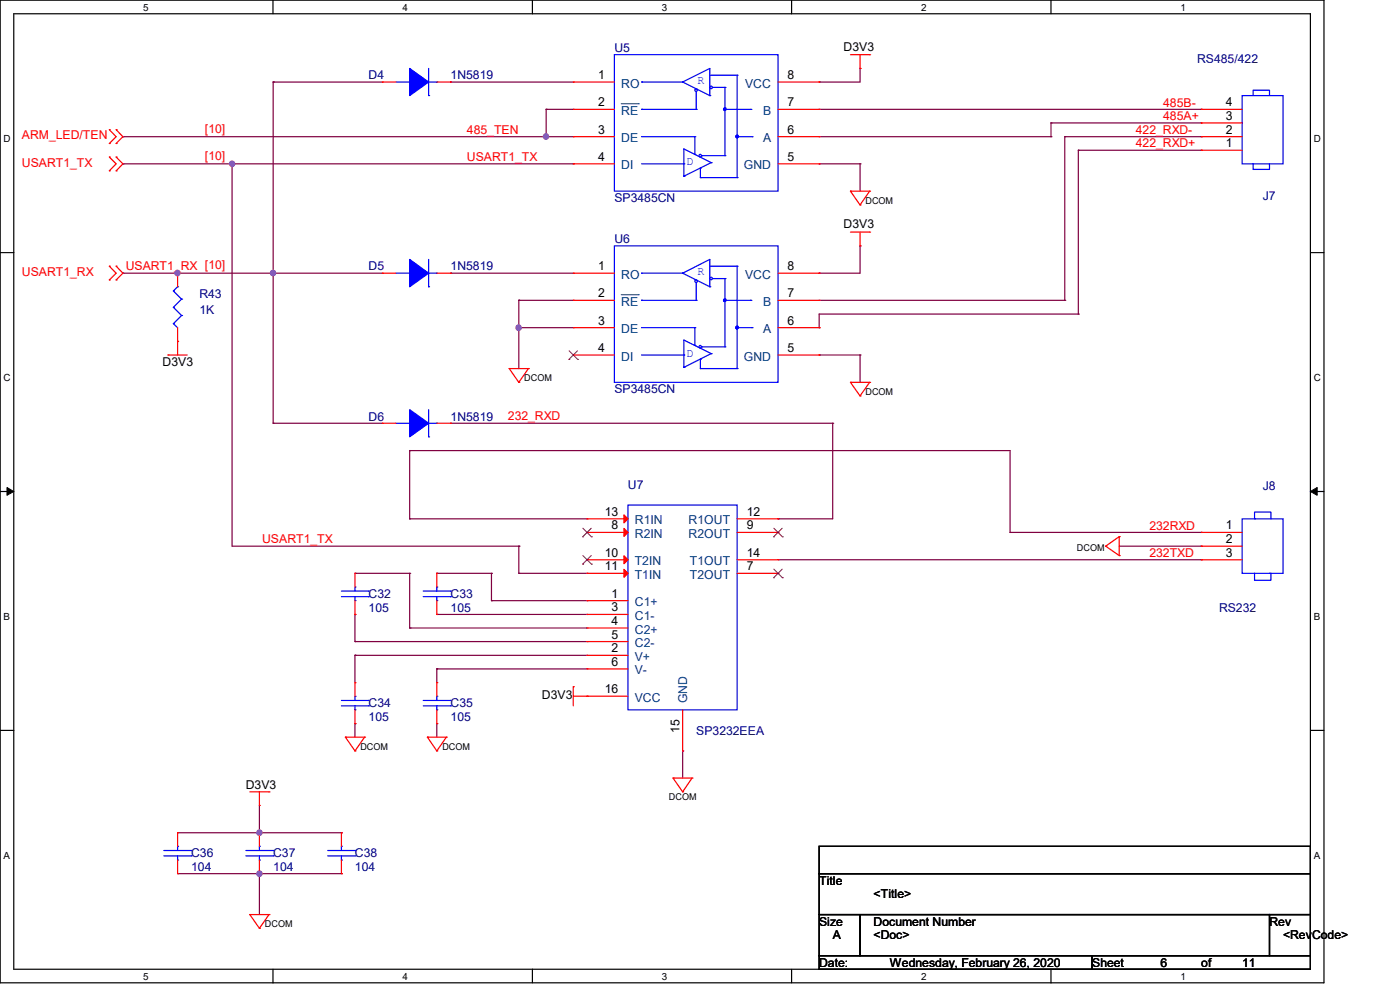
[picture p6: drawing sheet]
<svg xmlns="http://www.w3.org/2000/svg" width="297mm" height="210mm" viewBox="0 0 297 210" stroke-linecap="round" stroke-linejoin="round" font-family="sans-serif">
<path d="M0 0h280.9v208.5h-280.9zM2.9 2.9h275.1v202.7h-275.1z" fill="none" stroke="#000" stroke-width=".25"/>
<g fill="#fff">
<path d="M30.4 .3h1.1v2.4h-1.1z"/>
<path d="M30.4 205.9h1.1v2.3h-1.1z"/>
</g>
<path d="M57.9 0v2.9M57.9 205.6v2.9" fill="none" stroke="#000" stroke-width=".25"/>
<g fill="#fff">
<path d="M85.4 .3h1.1v2.4h-1.1z"/>
<path d="M85.4 205.9h1.1v2.3h-1.1z"/>
</g>
<path d="M112.9 0v2.9M112.9 205.6v2.9" fill="none" stroke="#000" stroke-width=".25"/>
<g fill="#fff">
<path d="M140.4 .3h1.2v2.4h-1.2z"/>
<path d="M140.4 205.9h1.2v2.3h-1.2z"/>
</g>
<path d="M167.9 0v2.9M167.9 205.6v2.9" fill="none" stroke="#000" stroke-width=".25"/>
<g fill="#fff">
<path d="M195.4 .3h1.2v2.4h-1.2z"/>
<path d="M195.4 205.9h1.2v2.3h-1.2z"/>
</g>
<path d="M223 0v2.9M223 205.6v2.9" fill="none" stroke="#000" stroke-width=".25"/>
<g fill="#fff">
<path d="M250.4 .3h1.2v2.4h-1.2z"/>
<path d="M250.4 205.9h1.2v2.3h-1.2z"/>
<path d="M.8 28.2h1.4v2.4h-1.4z"/>
<path d="M278.7 28.2h1.5v2.4h-1.5z"/>
<path d="M.8 78.9h1.4v2.3h-1.4z"/>
<path d="M278.7 78.9h1.5v2.3h-1.5z"/>
</g>
<path d="M0 53.6h2.9M278 53.6h2.9" fill="none" stroke="#000" stroke-width=".25"/>
<g fill="#fff">
<path d="M.8 129.6h1.3v2.3h-1.3z"/>
<path d="M278.7 129.6h1.4v2.3h-1.4z"/>
</g>
<path d="M0 104.3h2.9M278 104.3h2.9" fill="none" stroke="#000" stroke-width=".25"/>
<path d="M1.5 103.4l1.4 .9-1.4 .8zM278 104.3l1.4-.9v1.7z" fill="#000" stroke="#000" stroke-width=".21"/>
<g fill="#fff">
<path d="M.8 180.3h1.3v2.3h-1.3z"/>
<path d="M278.7 180.3h1.4v2.3h-1.4z"/>
</g>
<path d="M0 154.9h2.9M278 154.9h2.9M173.8 179.5h104.2v5.8h-104.2zM173.8 185.3h104.2v8.7h-104.2zM173.8 194h8.7v8.7h-8.7zM182.5 194h86.8v8.7h-86.8zM269.3 194h8.7v8.7h-8.7zM173.8 202.7h57.9v2.9h-57.9zM231.7 202.7h46.3v2.9h-46.3z" fill="none" stroke="#000" stroke-width=".25"/>
<g fill="none" stroke="#800040" stroke-width=".25">
<path d="M58 17.4h.1M58 17.4v72.4M58 17.4h23.1M95.6 17.4h.1M95.6 17.4h26M173.8 17.4h.1M182.5 14.5h.1M182.5 14.5v2.9h-8.7M26.1 29h.1M26.1 34.8h.1M26.1 29h95.5M26.1 34.8h95.5"/>
<path d="M49.2 34.8h.1M49.2 34.8v81.1h60.9M115.9 23.2h.1M115.9 29h.1M115.9 23.2h5.7M115.9 23.2v5.8M121.6 34.8h.1M173.8 34.8h.1M173.8 23.2h81M173.8 29h49.2M173.8 34.8h8.7M182.5 34.8h.1"/>
<path d="M182.5 34.8v5.8M223 29h.1M223 26.1h.1M223 26.1v2.9M223 26.1h31.8M225.9 29h.1M225.9 29h28.9M225.9 29v34.7M228.8 31.9h.1M228.8 31.9v34.7M228.8 31.9h26M254.8 23.2h.1"/>
<path d="M254.8 26.1h.1M254.8 29h.1M254.8 31.9h.1M26.1 58h.1M26.1 58h55M37.7 58h.1M58 58h.1M95.6 58h.1M95.6 58h26M173.8 58h.1M182.5 52.2h.1M182.5 52.2v5.8h-8.7"/>
<path d="M110.1 63.7h.1M110.1 69.5h.1M110.1 63.7h11.5M110.1 63.7v14.5M110.1 69.5h11.5M173.8 69.5h.1M173.8 75.3h.1M173.8 63.7h52.1M173.8 75.3h8.7M182.5 75.3h.1M182.5 75.3v5.8M225.9 63.7h.1"/>
<path d="M228.8 66.6h.1M228.8 66.6h-55v2.9M58 89.8h.1M58 89.8h23.1M86.9 95.6h.1M86.9 95.6v14.5M86.9 95.6h127.4v17.3M95.6 89.8h.1M95.6 89.8h81.1M176.7 89.8h.1M176.7 89.8v20.3h-11.6M86.9 110.1h.1"/>
<path d="M86.9 110.1h37.6M110.1 115.9h.1M110.1 115.9v5.7M165.1 110.1h.1M165.1 118.7h89.7M214.3 112.9h.1M214.3 112.9h40.5M237.4 115.9h17.4M254.8 118.7h.1M254.8 112.9h.1M254.8 115.9h.1M75.3 121.6h.1"/>
<path d="M75.3 130.3h.1M75.3 136.1h.1M75.3 139h.1M75.3 121.6h11.6M75.3 130.3v5.8M75.3 139v5.8M75.3 136.1h49.2M75.3 139h49.2M86.9 121.6h.1M86.9 133.2h.1M86.9 121.6v11.6M86.9 133.2h37.6"/>
<path d="M92.7 121.6h.1M92.7 130.3h.1M92.7 121.6h11.6M92.7 130.3h31.8M104.3 121.6h.1M104.3 127.4h.1M104.3 121.6v5.8M104.3 127.4h20.2M110.1 121.6h.1M110.1 121.6h14.4M75.3 153.5h.1M75.3 153.5v2.9"/>
<path d="M92.7 141.9h.1M92.7 153.5h.1M92.7 141.9v2.9M92.7 153.5v2.9M92.7 141.9h31.8M144.8 159.3h.1M144.8 159.3v5.8M37.7 176.7h34.7M55 176.7h.1M55 170.9v5.8M72.4 176.7h.1M37.7 185.3h34.7"/>
<path d="M55 185.3h.1M55 185.3v8.7M72.4 185.3h.1"/>
</g>
<g fill="#f0f" stroke="#f0f" stroke-width=".25">
<circle cx="57.9" cy="57.9" r=".56"/>
<circle cx="115.8" cy="29" r=".56"/>
<circle cx="49.2" cy="34.8" r=".56"/>
<circle cx="37.6" cy="57.9" r=".56"/>
<circle cx="110" cy="69.5" r=".56"/>
<circle cx="55" cy="176.6" r=".56"/>
<circle cx="55" cy="185.3" r=".56"/>
</g>
<g fill="none" stroke="#f00" stroke-width=".25">
<path d="M81.1 17.4h.1M81.1 17.4h2.9M92.7 17.4h2.9M95.6 17.4h.1M121.6 17.4h.1M121.6 17.4h8.7M165.1 17.4h8.7M173.8 17.4h.1M180.4 11.6h4.1M182.5 14.5h.1M182.5 11.6v2.9M184.5 11.6h.1"/>
<path d="M23.2 27.5h.1M23.2 30.4h.1M23.2 33.3h.1M23.2 36.2h.1M23.2 27.5l1.4 1.5-1.4 1.4M23.2 33.3l1.4 1.5-1.4 1.4M24.6 30.4h.1M24.6 27.5h.1M24.6 36.2h.1M24.6 33.3h.1M24.6 27.5l1.5 1.5-1.5 1.4M24.6 33.3l1.5 1.5-1.5 1.4"/>
<path d="M121.6 23.2h.1M121.6 29h.1M121.6 34.8h.1M121.6 29h8.7M121.6 23.2h8.7M121.6 34.8h8.7M165.1 29h8.7M165.1 23.2h8.7M165.1 34.8h8.7M173.8 34.8h.1M173.8 29h.1M173.8 23.2h.1"/>
<path d="M254.8 31.9h.1M254.8 29h.1M254.8 26.1h.1M254.8 23.2h.1M254.8 31.9h8.7M254.8 29h8.7M254.8 26.1h8.7M254.8 23.2h8.7M23.2 56.5h.1M23.2 59.4h.1M23.2 56.5l1.4 1.5-1.4 1.4M24.6 59.4h.1"/>
<path d="M24.6 56.5h.1M24.6 56.5l1.5 1.5-1.5 1.4M37.7 58h.1M37.7 58v2.8M81.1 58h.1M81.1 58h2.9M92.7 58h2.9M95.6 58h.1M121.6 58h.1M121.6 58h8.7M165.1 58h8.7M173.8 58h.1"/>
<path d="M180.4 40.6h.1M180.4 40.6l2.1 2.9M180.4 40.6h4.1M180.4 49.2h4.1M182.5 43.5h.1M182.5 52.2h.1M182.5 49.2v3M184.5 40.6h.1M184.5 49.2h.1M184.5 40.6l-2 2.9M35.6 75.3h.1M35.6 75.3h4.1"/>
<path d="M37.7 72.4h.1M37.7 69.5v5.8M108 78.2h.1M108 78.2l2.1 2.9M108 78.2h4.1M112.1 78.2h.1M112.1 78.2l-2 2.9M121.6 63.7h.1M121.6 69.5h.1M121.6 75.3h.1M121.6 75.3h8.7M121.6 63.7h8.7"/>
<path d="M121.6 69.5h8.7M165.1 75.3h8.7M165.1 63.7h8.7M165.1 69.5h8.7M173.8 75.3h.1M173.8 69.5h.1M173.8 63.7h.1M81.1 89.8h.1M81.1 89.8h2.9M92.7 89.8h2.9M95.6 89.8h.1M110.1 81.1h.1"/>
<path d="M180.4 81.1h.1M180.4 81.1l2.1 2.9M180.4 81.1h4.1M182.5 84h.1M184.5 81.1h.1M184.5 81.1l-2 2.9M124.5 110.1h.1M124.5 112.9h.1M124.5 118.7h.1M124.5 110.1h8.7M124.5 112.9h8.7M124.5 118.7h8.7"/>
<path d="M156.4 110.1h8.7M156.4 112.9h8.7M156.4 118.7h8.7M165.1 110.1h.1M165.1 112.9h.1M165.1 118.7h.1M234.6 115.9h.1M234.6 115.9l2.8 2M237.4 113.8h.1M237.4 117.9h.1M237.4 113.8l-2.8 2.1M237.4 113.8v4.1"/>
<path d="M254.8 112.9h.1M254.8 115.9h.1M254.8 118.7h.1M254.8 112.9h8.7M254.8 118.7h8.7M254.8 115.9h8.7M75.3 121.6h.1M75.3 130.3h.1M75.3 121.6v2.9M75.3 127.4v2.9M92.7 121.6h.1M92.7 130.3h.1"/>
<path d="M92.7 121.6v2.9M92.7 127.4v2.9M124.5 121.6h.1M124.5 127.4h.1M124.5 130.3h.1M124.5 133.2h.1M124.5 136.1h.1M124.5 139h.1M124.5 121.6h8.7M124.5 127.4h8.7M124.5 130.3h8.7M124.5 133.2h8.7"/>
<path d="M124.5 136.1h8.7M124.5 139h8.7M156.4 121.6h8.7M165.1 121.6h.1M73.3 156.4h.1M73.3 156.4l2 2.9M73.3 156.4h4M75.3 159.3h.1M75.3 144.8h.1M75.3 153.5h.1M75.3 144.8v2.9M75.3 150.6v2.9"/>
<path d="M77.3 156.4h.1M77.3 156.4l-2 2.9M90.7 156.4h.1M90.7 156.4h4M90.7 156.4l2 2.9M92.7 159.3h.1M92.7 144.8h.1M92.7 153.5h.1M92.7 144.8v2.9M92.7 150.6v2.9M94.7 156.4h.1M94.7 156.4l-2 2.9"/>
<path d="M121.6 145.7h.1M121.6 147.7h11.6M121.6 145.7v4M124.5 147.7h.1M124.5 141.9h.1M124.5 141.9h8.7M144.8 159.3h.1M144.8 150.6v8.7M37.7 176.7h.1M37.7 176.7v2.8M53 168h4.1M55 170.9h.1"/>
<path d="M55 176.7h.1M55 168v2.9M55 176.7v2.8M57.1 168h.1M72.4 176.7h.1M72.4 176.7v2.8M142.8 165.1h.1M142.8 165.1l2 2.9M142.8 165.1h4M144.8 168h.1M146.8 165.1h.1M146.8 165.1l-2 2.9"/>
<path d="M37.7 185.3h.1M37.7 182.5v2.8M53 194h.1M53 194l2 2.9M53 194h4.1M55 196.9h.1M55 185.3h.1M55 182.5v2.8M57.1 194h.1M57.1 194l-2.1 2.9M72.4 185.3h.1M72.4 182.5v2.8"/>
</g>
<g fill="none" stroke="#00f" stroke-width=".25">
<path d="M84 17.4h2.9M86.9 17.4h.1M90.9 14.5v5.8M90.9 17.4h1.8M92.7 17.4h.1M130.3 11.6h34.8v29h-34.8zM136.1 17.4h.1M136.1 17.4h8.7M144.8 17.4h.1M144.8 17.4l5.8-2.9v5.8M144.8 17.4l5.8 2.9M147.7 19.4v3.8"/>
<path d="M150.6 16h5.8M151.2 18.5h2.6M153.8 18.5h.1M153.8 18.5v4.4M156.4 16h.1M156.4 16v12.7M90.9 20.3h.1M136.1 23.2h.1M136.1 23.2h11.6M136.1 29h11.3M136.1 34.8h9M145.1 37.4h.1"/>
<path d="M145.1 34.8h.1M147.4 29h.1M147.4 32.8h.1M147.4 29v3.8M147.7 23.2h.1M148.6 37.7h.1M148.6 35.6h.1M148.6 35.6v2.1M148.6 37.7h7.8M148.8 33h.1M148.8 33h5M150.6 20.3h.1"/>
<path d="M150.9 34.5h.1M150.9 34.5l-5.8-2.9v5.8M150.9 34.5l-5.8 2.9M153.8 22.9h.1M153.8 33h.1M153.8 23.5v9.5M154.1 23.2h5.2M156.4 28.7h.1M156.4 37.7h.1M156.4 29.3v8.4M156.7 29h2.9M159.3 23.2h.1"/>
<path d="M159.6 29h.1M263.5 20.3h8.7v14.5h-8.7zM265.9 20.3v-1.2h3.4v1.2M265.9 34.8v1.1h3.4v-1.1M84 58h2.9M86.9 58h.1M90.9 58h1.8M90.9 55v5.8M92.7 58h.1M130.3 52.2h34.8v28.9h-34.8zM136.1 58h.1M136.1 58h8.7"/>
<path d="M144.8 58h.1M144.8 58l5.8-3v5.8M144.8 58l5.8 2.8M147.7 59.9v3.8M150.6 56.5h5.8M151.2 59.1h2.6M153.8 59.1h.1M153.8 59.1v4.4M156.4 56.5h.1M156.4 56.5v12.7M36.8 68.7h.1M36.8 65.2h.1"/>
<path d="M36.8 61.7h.1M36.8 68.7l.9 .8M36.8 65.2l1.7 1.7M36.8 61.7l1.7 1.8M37.7 60.8h.1M37.7 60.8l-.9 .9M38.5 66.9h.1M38.5 63.5h.1M38.5 66.9l-1.7 1.8M38.5 63.5l-1.7 1.7M90.9 60.8h.1M136.1 63.7h.1"/>
<path d="M136.1 63.7h11.6M136.1 69.5h11.3M136.1 75.3h9M145.1 77.9h.1M145.1 75.3h.1M147.4 69.5h.1M147.4 73.3h.1M147.4 69.5v3.8M147.7 63.7h.1M148.6 78.2h.1M148.6 76.2h.1M148.6 78.2h7.8"/>
<path d="M148.6 76.2v2M148.8 73.6h.1M148.8 73.6h5M150.6 60.8h.1M150.9 75h.1M150.9 75l-5.8-2.9v5.8M150.9 75l-5.8 2.9M153.8 63.5h.1M153.8 73.6h.1M153.8 64v9.6M154.1 63.7h5.2M156.4 69.2h.1"/>
<path d="M156.4 78.2h.1M156.4 69.8v8.4M156.7 69.5h2.9M159.3 63.7h.1M159.6 69.5h.1M84 89.8h2.9M86.9 89.8h.1M90.9 92.7h.1M90.9 89.8h1.8M90.9 86.9v5.8M92.7 89.8h.1M133.2 107.1h23.2v43.5h-23.2z"/>
<path d="M263.5 110.1h8.7v11.5h-8.7zM266.4 110.1h-.3v-1.5h3.5v1.5M72.4 126.6h5.8M72.4 125.4h5.8M75.3 124.5h.1M75.3 127.4h.1M75.3 124.5v.9M75.3 126.6v.8M78.2 126.6h.1M78.2 125.4h.1M89.8 126.6h5.8M89.8 125.4h5.8"/>
<path d="M92.7 124.5h.1M92.7 127.4h.1M92.7 124.5v.9M92.7 126.6v.8M95.6 126.6h.1M95.6 125.4h.1M266.1 121.6v1.5h3.5v-1.5h-.3M72.4 149.7h5.8M72.4 148.6h5.8M75.3 147.7h.1M75.3 150.6h.1M75.3 147.7v.9"/>
<path d="M75.3 149.7v.9M78.2 149.7h.1M78.2 148.6h.1M89.8 149.7h5.8M89.8 148.6h5.8M92.7 147.7h.1M92.7 150.6h.1M92.7 147.7v.9M92.7 149.7v.9M95.6 149.7h.1M95.6 148.6h.1M37.7 179.5h.1"/>
<path d="M37.7 179.5v.9M55 179.5h.1M55 179.5v.9M72.4 179.5h.1M72.4 179.5v.9M34.8 181.6h5.8M34.8 180.4h5.8M37.7 182.5h.1M37.7 181.6v.9M40.6 181.6h.1M40.6 180.4h.1M52.2 181.6h5.8"/>
<path d="M52.2 180.4h5.8M55 182.5h.1M55 181.6v.9M58 181.6h.1M58 180.4h.1M69.5 181.6h5.8M69.5 180.4h5.8M72.4 182.5h.1M72.4 181.6v.9M75.3 181.6h.1M75.3 180.4h.1"/>
<circle cx="147.7" cy="19.1" r=".28"/>
<circle cx="150.9" cy="18.5" r=".28"/>
<circle cx="148.5" cy="33" r=".27"/>
<circle cx="153.7" cy="23.2" r=".27"/>
<circle cx="156.4" cy="29" r=".28"/>
<circle cx="147.7" cy="59.6" r=".28"/>
<circle cx="150.9" cy="59.1" r=".28"/>
<circle cx="148.5" cy="73.6" r=".27"/>
<circle cx="153.7" cy="63.7" r=".27"/>
<circle cx="156.4" cy="69.5" r=".28"/>
</g>
<g fill="#f00" stroke="#f00" stroke-width=".25">
<path d="M132.4 109.2l.8 .9-.8 .8z"/>
<path d="M132.4 112.1l.8 .8-.8 .9z"/>
<path d="M132.4 117.9l.8 .8-.8 .9z"/>
<path d="M132.4 120.8l.8 .8-.8 .9z"/>
</g>
<g fill="none" stroke="#804000" stroke-width=".21">
<path d="M120.7 76.2h.1M120.7 74.4l1.9 1.8M122.5 74.4l-1.8 1.8M122.6 76.2h.1M123.6 113.9h.1M123.6 119.7h.1M123.7 112.1l1.8 1.8M123.7 117.9l1.8 1.8M125.4 112.1l-1.8 1.8M125.4 117.9l-1.8 1.8M125.5 113.9h.1M125.5 119.7h.1"/>
<path d="M164.1 113.9h.1M164.2 112.1l1.8 1.8M165.9 112.1l-1.8 1.8M166 113.9h.1M164.1 122.6h.1M164.2 120.7l1.8 1.9M165.9 120.7l-1.8 1.9M166 122.6h.1"/>
</g>
<g fill="#00f" stroke="#00f" stroke-width=".25">
<path d="M86.9 86.9l4 2.9-4 2.9z"/>
<path d="M86.9 55l4 3-4 2.8z"/>
<path d="M86.9 14.5l4 2.9-4 2.9z"/>
<circle cx="153.8" cy="63.7" r=".25"/>
<circle cx="156.4" cy="69.5" r=".28"/>
<circle cx="153.8" cy="23.2" r=".25"/>
<circle cx="156.4" cy="29" r=".28"/>
</g>
<path d="M131.8 22h3.6M135.4 22h.1M131.8 62.5h3.6M135.4 62.5h.1" fill="none" stroke="#004080" stroke-width=".21"/>
<g font-size="2.6" fill="#000080">
<text x="130.3" y="11">U5</text>
<text x="78.2" y="16.8">D4</text>
<text x="95.6" y="16.8">1N5819</text>
<text x="254" y="13.4">RS485/422</text>
<text x="130.3" y="42.9">SP3485CN</text>
<text x="267.9" y="42.3">J7</text>
<text x="130.3" y="51.6">U6</text>
<text x="78.2" y="57.4">D5</text>
<text x="95.6" y="57.4">1N5819</text>
<text x="42.3" y="63.2">R43</text>
<text x="42.3" y="66.6">1K</text>
<text x="130.3" y="83.4">SP3485CN</text>
<text x="78.2" y="89.2">D6</text>
<text x="95.6" y="89.2">1N5819</text>
<text x="133.2" y="103.7">U7</text>
<text x="267.9" y="104">J8</text>
<text x="78.2" y="126.9">C32</text>
<text x="78.2" y="129.8">105</text>
<text x="95.6" y="126.9">C33</text>
<text x="95.6" y="129.8">105</text>
<text x="258.6" y="129.8">RS232</text>
<text x="78.2" y="150">C34</text>
<text x="78.2" y="152.9">105</text>
<text x="95.6" y="150">C35</text>
<text x="95.6" y="152.9">105</text>
<text x="147.7" y="155.8">SP3232EEA</text>
<text x="40.6" y="181.9">C36</text>
<text x="40.6" y="184.8">104</text>
<text x="58" y="181.9">C37</text>
<text x="58" y="184.8">104</text>
<text x="75.3" y="181.9">C38</text>
<text x="75.3" y="184.8">104</text>
</g>
<g font-size="2.6">
<text x="179" y="10.8">D3V3</text>
<text x="126.9" y="16.8">1</text>
<text x="167.1" y="16.8">8</text>
<text x="126.9" y="22.6">2</text>
<text x="167.1" y="22.6">7</text>
<text x="260.1" y="22.6">4</text>
<text x="126.9" y="28.4">3</text>
<text x="167.1" y="28.4">6</text>
<text x="260.1" y="28.4">2</text>
<text x="260.1" y="25.4">3</text>
<text x="126.9" y="34.1">4</text>
<text x="167.1" y="34.1">5</text>
<text x="260.1" y="31.2">1</text>
<text x="179" y="48.4">D3V3</text>
<text x="126.9" y="57.3">1</text>
<text x="167.1" y="57.3">8</text>
<text x="126.9" y="63.1">2</text>
<text x="167.1" y="63.1">7</text>
<text x="126.9" y="68.9">3</text>
<text x="167.1" y="68.9">6</text>
<text x="34.5" y="77.6">D3V3</text>
<text x="126.9" y="74.7">4</text>
<text x="167.1" y="74.7">5</text>
<text x="128.3" y="109.4">13</text>
<text x="129.8" y="112.3">8</text>
<text x="158.4" y="109.4">12</text>
<text x="158.4" y="112.3">9</text>
<text x="260.1" y="112.3">1</text>
<text x="128.3" y="118.1">10</text>
<text x="158.4" y="118.1">14</text>
<text x="260.1" y="115.2">2</text>
<text x="260.1" y="118.1">3</text>
<text x="128.3" y="121">11</text>
<text x="158.4" y="121">7</text>
<text x="129.8" y="126.8">1</text>
<text x="129.8" y="129.7">3</text>
<text x="129.8" y="132.6">4</text>
<text x="129.8" y="135.5">5</text>
<text x="129.8" y="138.4">2</text>
<text x="129.8" y="141.3">6</text>
<text x="115" y="148.3">D3V3</text>
<text x="128.3" y="147.1">16</text>
<text x="144.2" y="155.5" transform="rotate(-90 144.2 155.5)">15</text>
<text x="52.2" y="167.4">D3V3</text>
<text x="173.8" y="187.7">Title</text>
<text x="185.3" y="190.6">&lt;Title&gt;</text>
<text x="173.8" y="196.3">Size</text>
<text x="185.3" y="196.3">Document Number</text>
<text x="269.3" y="196.3">Rev</text>
<text x="176.7" y="199.3">A</text>
<text x="185.3" y="199.3">&lt;Doc&gt;</text>
<text x="272.2" y="199.3">&lt;RevCode&gt;</text>
<text x="173.8" y="205.1">Date:</text>
<text x="188.8" y="205.1">Wednesday, February 26, 2020</text>
<text x="231.7" y="205.1">Sheet</text>
<text x="246.2" y="205.1">6</text>
<text x="254.8" y="205.1">of</text>
<text x="263.5" y="205.1">11</text>
</g>
<g font-size="2.6" fill="#00f">
<text x="148" y="17.7">R</text>
<text x="145.7" y="35.1">D</text>
<text x="148" y="58.3">R</text>
<text x="145.7" y="75.6">D</text>
</g>
<g font-size="2.6" fill="#004080">
<text x="131.8" y="18.6">RO</text>
<text x="158.1" y="18.6">VCC</text>
<text x="131.8" y="24.4">RE</text>
<text x="161.9" y="24.4">B</text>
<text x="131.8" y="30.2">DE</text>
<text x="131.8" y="35.9">DI</text>
<text x="157.8" y="35.9">GND</text>
<text x="161.9" y="30.2">A</text>
<text x="131.8" y="59.1">RO</text>
<text x="158.1" y="59.1">VCC</text>
<text x="131.8" y="64.9">RE</text>
<text x="161.9" y="64.9">B</text>
<text x="131.8" y="70.7">DE</text>
<text x="161.9" y="70.7">A</text>
<text x="131.8" y="76.5">DI</text>
<text x="157.8" y="76.5">GND</text>
<text x="134.7" y="111.3">R1IN</text>
<text x="146" y="111.3">R1OUT</text>
<text x="134.7" y="114.1">R2IN</text>
<text x="134.7" y="119.9">T2IN</text>
<text x="146" y="114.1">R2OUT</text>
<text x="146.3" y="119.9">T1OUT</text>
<text x="134.7" y="122.8">T1IN</text>
<text x="146.3" y="122.8">T2OUT</text>
<text x="134.7" y="128.6">C1+</text>
<text x="134.7" y="131.5">C1-</text>
<text x="134.7" y="134.4">C2+</text>
<text x="134.7" y="137.3">C2-</text>
<text x="134.7" y="140.2">V+</text>
<text x="134.7" y="143.1">V-</text>
<text x="134.7" y="148.9">VCC</text>
<text x="145.8" y="149.1" transform="rotate(-90 145.8 149.1)">GND</text>
</g>
<g font-size="2.6" fill="#f00">
<text x="246.8" y="22.6">485B-</text>
<text x="4.7" y="29.6">ARM_LED/TEN</text>
<text x="43.5" y="28.1">[10]</text>
<text x="99.1" y="28.4">485_TEN</text>
<text x="241" y="28.4">422_RXD-</text>
<text x="246.8" y="25.5">485A+</text>
<text x="4.7" y="35.3">USART1_TX</text>
<text x="43.5" y="33.9">[10]</text>
<text x="99.1" y="34.2">USART1_TX</text>
<text x="241" y="31.3">422_RXD+</text>
<text x="4.7" y="58.5">USART1_RX</text>
<text x="26.7" y="57.4">USART1_RX [10]</text>
<text x="107.7" y="89.2">232_RXD</text>
<text x="243.8" y="112.4">232RXD</text>
<text x="55.6" y="115.3">USART1_TX</text>
<text x="243.8" y="118.2">232TXD</text>
</g>
<g font-size="2.1">
<text x="30.4" y="2.2">5</text>
<text x="85.4" y="2.2">4</text>
<text x="140.4" y="2.2">3</text>
<text x="195.4" y="2.2">2</text>
<text x="250.4" y="2.2">1</text>
<text x=".8" y="30.1">D</text>
<text x="278.7" y="30.1">D</text>
<text x=".8" y="80.8">C</text>
<text x="278.7" y="80.8">C</text>
<text x=".8" y="131.5">B</text>
<text x="278.7" y="131.5">B</text>
<text x=".8" y="182.2">A</text>
<text x="278.7" y="182.2">A</text>
<text x="30.4" y="207.8">5</text>
<text x="85.4" y="207.8">4</text>
<text x="140.4" y="207.8">3</text>
<text x="195.4" y="207.8">2</text>
<text x="250.4" y="207.8">1</text>
</g>
<g font-size="2">
<text x="183.6" y="43.3">DCOM</text>
<text x="111.2" y="80.9">DCOM</text>
<text x="183.6" y="83.8">DCOM</text>
<text x="228.5" y="116.8">DCOM</text>
<text x="76.5" y="159.1">DCOM</text>
<text x="93.9" y="159.1">DCOM</text>
<text x="141.9" y="169.8">DCOM</text>
<text x="56.2" y="196.7">DCOM</text>
</g>
</svg>
